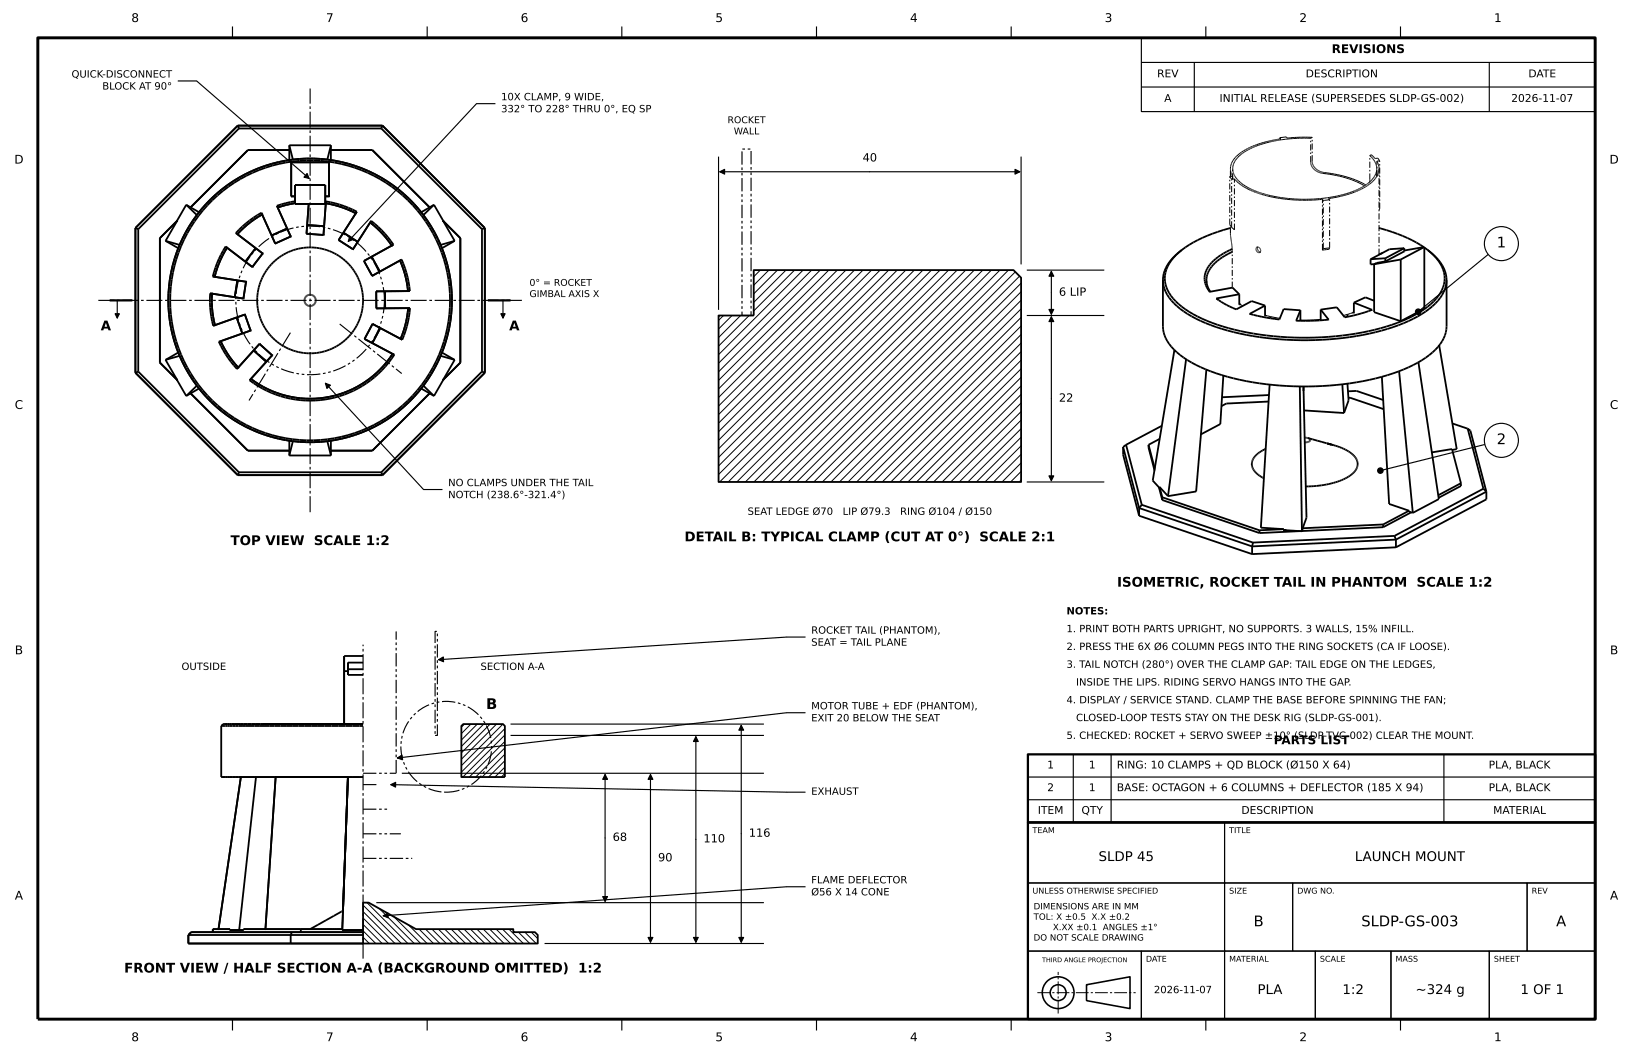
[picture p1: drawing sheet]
<svg xmlns="http://www.w3.org/2000/svg" width="432mm" height="279mm" viewBox="0 0 432 279" stroke-linecap="round" stroke-linejoin="round" font-family="sans-serif">
<g fill="none" stroke="#000" stroke-width=".48">
<path d="M62.9 33.2h38.2M62.9 33.2l-27.1 27.1M62.9 33.2l.3 .8M63.2 34h37.6M63.2 34l-26.6 26.6M65.5 39.7l-15.1 15.1M65.5 39.7h11M76.5 38.4v1.3M76.5 38.4l1 3.8M76.5 38.4h11M76.5 39.7h.1M76.5 39.7v2.6"/>
<path d="M87.5 39.7h11M87.5 39.7v2.6M87.5 39.7h.1M87.5 38.4v1.3M87.5 38.4l-1 3.8M98.5 39.7l15.1 15.1M100.8 34l26.6 26.6M101.1 33.2l27.1 27.1M101.1 33.2l-.3 .8M46.8 58.4l-4.5 4.5M46.8 58.4l-.1 .1M46.8 58.4l-3 5.3"/>
<path d="M46.9 58.3l-4.6 4.6M46.9 58.3l-.2 .2M49.2 54.1l1.2 .7M49.2 54.1l-2.5 4.4M49.2 54.1l2.9 2.8M50.4 54.8l2.2 1.3M50.4 54.8h.1M50.4 54.8v.1M69.1 56.2l-3.6 2.5-3.1 2.9M69.1 56.2l2.7 6M69.1 56.2l.2 .5M69.3 56.7l-3.5 2.4-3 2.8"/>
<path d="M69.3 56.7l3.5 7.7M73.2 54.4l2.7 6M73.2 54.4l.2 .5M73.4 54.9l3.5 7.6M77 42.9v9M77 51.9h1M77 42.9h10M78 48.9v3M78 48.9h8M78 51.9v2M78 53.9h8M78 48.9v5"/>
<path d="M78 53.2l-4.8 1.2M78 53.7l-4.6 1.2M81.2 59.5l.4-5.6-.6 7.9M81.2 59.5l4.5 .3M81.2 59.5l-.2 2.3M85.7 59.8l-.2 2.3M86 51.9h1M86 48.9v3M86 51.9v2M86 48.9v5M86.2 53.7l-.7 8.4M86.2 53.7l4 1 3.9 1.7"/>
<path d="M86.2 53.2l-.5 6.6M86.2 53.2l4.1 1 4.1 1.8M86.2 53.2v.5M87 42.9v9M94.1 56.4l-4.5 7.1M94.4 56l-3.6 5.5M94.4 56l-.3 .4M97.9 58.8l-4.6 7.1M97.9 58.8l3.5 3.3 2.2 2.8M98.1 58.4l-3.5 5.5M98.1 58.4l3.6 3.3 2.3 3M98.1 58.4l-.2 .4"/>
<path d="M113.6 54.8v.1M113.6 54.8h.1M113.6 54.8l-2.2 1.3M114.8 54.1l2.5 4.4M114.8 54.1l-1.2 .7M114.8 54.1l-2.9 2.8M117.1 58.3l.2 .2M117.2 58.4l.1 .1M117.2 58.4l4.5 4.5M117.2 58.4l3 5.3M35.8 60.3v38.2M35.8 60.3l.8 .3"/>
<path d="M36.6 60.6v37.6M42.3 62.9v33M43.8 63.7l3.4 1.9M43.8 63.7l3.7 1M55.6 77.5v4.6l.8 4M55.6 77.5l6.5 1.1M55.6 77.5l.5 .1M56.1 77.6l.1 4.8 .6 3.5M56.1 77.6l8.3 1.3M56.3 73.1l6.5 1M56.3 73.1l.5 .1M56.8 73.2l8.3 1.3"/>
<path d="M59.6 65.2l-1.9 3.6-1.4 4.3M59.6 65.2l5.3 4M59.6 65.2l.4 .3M60 65.5l-1.7 3.1-1.5 4.6M60 65.5l6.7 5.1M62.1 78.6l2.3 .3M62.4 61.6l5.2 4M62.4 61.6l.4 .3M62.8 74.1l-.7 4.5M62.8 74.1l2.3 .4M62.8 61.9l6.6 5.1M64.9 69.2l1.8 1.4"/>
<path d="M65.1 74.5l-.7 4.4M67.6 65.6l-2.7 3.6M67.6 65.6l1.8 1.4M69.4 67l-2.7 3.6M71.8 62.2l1 2.2M75.9 60.4l-4.1 1.8M75.9 60.4l1 2.1M76.9 62.5l-4.1 1.9M81 61.8l4.5 .3M89.6 63.5l3.7 2.4M90.8 61.5l3.8 2.4M90.8 61.5l-1.2 2"/>
<path d="M94.6 63.9l-1.3 2M96.2 69l2.2 3.9M98.3 67.9l2.1 3.9M98.3 67.9l-2.1 1.1M99.5 77v4.5M100.4 71.8l-2 1.1M101.8 77v4.5M101.8 77h-2.3M103.6 64.9l-7.4 4.1M104 64.7l-5.7 3.2M104 64.7l-.4 .2M105.8 68.9l-7.4 4"/>
<path d="M105.8 68.9l1.3 3.7 .8 4.3M106.2 68.6l-5.8 3.2M106.2 68.6l1.5 4.4 .7 3.9M106.2 68.6l-.4 .3M107.9 76.9l-8.4 .1M108.4 76.9l-6.6 .1M108.4 76.9h-.5M120.2 63.7l-3.4 1.9M120.2 63.7l-3.7 1M121.7 62.9v33M127.4 60.6v37.6M128.2 60.3v38.2"/>
<path d="M128.2 60.3l-.8 .3M199.3 71.4h68.7l2 2v54h-80v-44h9.3zM307.5 74v12.2l.2 1.6 .5 1.6 1.2 1.9 1.8 1.8 1.8 1.4 2.9 1.8 2.9 1.3 2.9 1.1 4.5 1.3 8.6 1.6 5.5 .4 5.5 .2 9.3-.6 8.6-1.6 4.1-1.1 3.3-1.2 3.8-1.8 3-2 1.6-1.4 1.3-1.5 .9-1.6 .6-1.5 .2-1.6v-12.3M307.5 74l.2 1.6 .5 1.6 .9 1.5 1.3 1.5 3.6 2.8 4.8 2.4 5.8 2 6.6 1.4 7.2 .9 7.5 .2 7.4-.4 7.1-1 6.4-1.5 4.4-1.6 4.8-2.4 3.5-2.8 1.3-1.5 .9-1.5 .6-1.6 .2-1.6M312.5 66l-2 1.8-1.8 2.3-.8 1.8-.4 2.1M312.5 66l-2.2 2.1-1.1 1.6-1 2.3-.2 1.8 .4 2.1 1.2 2.3 2 2.2 1.8 1.3 2.6 1.6 3.1 1.5 2.9 1.1 4.5 1.3 8.4 1.5 5.4 .4 4.5 .2 4.7-.1 5.5-.5 8.5-1.5 4.2-1.2 3.1-1.2 2.9-1.3 2.8-1.7 2.1-1.7 1.7-1.9 1.3-2.3 .4-1.6-.2-2.3-.9-2.3-1.6-2-1.8-1.6M319 74.3v.5M319 74.3l.4 1.6 .7 1.2M319.9 77.1l6-1.1 1.8 1.8M319.9 77.1l.1 .1M321.6 78.9l2.2 1.4 3.1 1.5 4.1-2.2 3.5 1.2M321.6 78.9l.5 .4"/>
<path d="M325.4 60.3l-3.4 1-4.1 1.6-3.1 1.6-2.3 1.5M325.9 65.8l-2.4 1.2-2.1 1.4-1.2 1.2-1 1.5-.6 1.6v1.5l.3 1.3 1 1.6M325.9 66.6l-2.7 1.4-2.4 2-1.4 2.1-.4 2.2M327.7 77.8l-6.1 1.1M327.7 77.8v2.7M358 80l4.8 1.9M358 80v2.7M362.4 68.5v.8a.49 .49 0 0 0 .2 .6 .49 .49 0 0 0 .6-.1h.2M363.3 79.3h.1M363.4 69.8v12.7M363.4 79.5l-2.3-.9-3.1 1.4M364 69.5l-.6 .3"/>
<path d="M364 69.5v.1M364.6 60.3l6.3 2.1 2.5 1.1 3.1 1.9M365.6 66.9l-1 .4M366.3 69.1l-2.3 .4M366.3 68.3v.8M366.3 68.3l-3.9 .2M370.4 68.6v16.3M370.4 68.6l-7 1.2M371.3 66.4l-.1 .1M371.3 66.4l-5 2.7M371.3 65.6l-3.9 .3-5 2.6M371.3 65.6v.8"/>
<path d="M371.3 65.6l-5 2.7M376.6 65.4l.9 .7M376.6 65.3v16.3M376.6 65.3l-6.2 3.3M376.6 65.3l-5.3 .9M377.5 66.1l2.1 1.8 1.8 2.2 .9 2.2 .2 1.7M35.8 98.5l27.1 27.1M36.6 98.2l26.6 26.6M36.6 98.2l-.8 .3M42.3 95.9l4.6 4.6M42.3 95.9l4.5 4.5M43.8 95.1l3 5.3"/>
<path d="M47.2 93.2l-3.4 1.9M47.5 94.1l-3.7 1M56.8 85.9l-.4 .2M57.9 90.4l1.8 3.4 3 3.7M58.3 90.2l1.8 3.2 2.9 3.7M58.3 90.2l-.4 .2M62.6 83.9l-6.2 2.2M62.6 83.9l1.5 4.3M63 97.1l-.3 .4M64.1 88.2l-6.2 2.2M64.8 83.1l-8 2.8M64.8 83.1l1.5 4.3"/>
<path d="M64.8 83.1l-2.2 .8M66.3 87.4l-8 2.8M66.3 87.4l-2.2 .8M67.1 92.6l-4.4 4.9M67.1 92.6l3.3 3M68.6 90.9l-5.6 6.2M68.6 90.9l3.4 3M68.6 90.9l-1.5 1.7M70.4 95.6l-4.4 4.9M72 93.9l-5.7 6.3M72 93.9l-1.6 1.7M96.4 89.6l7.4 3.9"/>
<path d="M96.4 89.6l2 1.1M98.4 90.7l5.9 3.1M98.5 85.6l7.4 4M98.5 85.6l-2.1 4M98.5 85.6l2.1 1.1M100.6 86.7l5.8 3.1M100.6 86.7l-2.2 4M101.8 81.5h-2.3M103.8 93.5l-3.2 4.1-4 3.3-4.5 2.5-2.4 .8-2.8 .7-3.6 .5h-2.6l-5.1-.8-4.8-1.8-4.5-2.6M103.8 93.5l.5 .3M104.3 93.8l-3.3 4.1-4.1 3.4-4.6 2.5-2.5 .9-3.3 .8-3.2 .4h-2.6l-5.2-.8-5-1.8-4.5-2.8M105.9 89.6l.5 .2"/>
<path d="M107.9 81.4l-.5 3.7-1.5 4.5M107.9 81.4l-8.4 .1M108.4 81.4l-.6 3.8-1.4 4.6M108.4 81.4l-6.6 .1M108.4 81.4h-.5M116.5 94.1l3.7 1M116.8 93.2l3.4 1.9M120.2 95.1l-3 5.3M121.7 95.9l-4.5 4.5M127.4 98.2l.8 .3M127.4 98.2l-26.6 26.6M128.2 98.5l-27.1 27.1"/>
<path d="M310.5 92.5l-5.7 34.5 1.8 2v-.2M313.6 94.9l-4.8 36.2M319 97.7l-2.7 32.2M323.5 99.3l-.8 12.8M327.6 80.4l.1 .1M328.1 80.4l-.4 .1M330.4 83l5.5 1.1M330.4 83h.1M334.4 83.5h.1M334.5 80.8l-4.1 2.2M334.5 80.8v2.7M334.8 83.3l-.3 .2"/>
<path d="M335.9 83.7v.4M342.7 84.8h.1M343.9 82l-4-.3a.66 .66 0 0 0-.8 .7l-.7 1.8a.43 .43 0 0 1-.8 .2l-1.7-.3M343.9 82l-1.2 2.8M343.9 82v2.7v-.2M344.2 84.6v.2M345.1 84.6v.2M348.5 84.5v.2M349.1 84.4l.1 .2M349.2 81.8l4.3-.6 2.1 2.7 4.2-1 3-1M349.2 81.8l2.1 2.7M349.2 81.8v2.8"/>
<path d="M349.3 84.6h-.1M351.3 84.5l-3.9 .3h-4.7M351.3 84.5h.1M356.3 83.1v.6M357.6 82.6l.4 .1M358.1 82.7h-.1M362.8 81.9l-.1 .1M363.4 82.5l7 2.4M363.5 82.5h-.1M365.4 99.6l1.9 33.6M370 98.1l3.6 37.5M375.1 95.7l5.4 36.2-6.9 3.7"/>
<path d="M376.5 81.6h.1M376.6 81.6l-6.2 3.3M380.5 91.3l4.7 27.4-1.2 .2M46.7 100.3l.1 .1M46.7 100.3l.2 .2M46.7 100.3l2.5 4.4M50.4 103.9v.1M50.4 104l15.1 15.1M50.4 104h.1M50.4 104l-1.2 .7M52.1 101.9l-2.9 2.8M52.6 102.7l-2.2 1.3"/>
<path d="M65.5 119.1h11M66.3 100.2l-.3 .3M76.5 119.1h.1M76.5 119.1v1.3M76.5 116.5v2.6M77.5 116.6l-1 3.8M86.5 116.6l1 3.8M87.5 119.1h11M87.5 119.1h.1M87.5 116.5v2.6M87.5 119.1v1.3M111.4 102.7l2.2 1.3"/>
<path d="M111.9 101.9l2.9 2.8M113.6 104l-15.1 15.1M113.6 104h.1M113.6 104l1.2 .7M113.6 103.9v.1M117.3 100.3l-.2 .2M117.3 100.3l-.1 .1M117.3 100.3l-2.5 4.4M297 118.2v2l4.2 16.1M297 118.2l4.2 16.1M297.8 117.6l-.8 .6M297.8 117.6l4.1 15.8"/>
<path d="M303.7 118.3l1.6 6.1M303.7 117.6v.7M303.7 117.6l1.7 6.3M303.7 118.3h.1M306.7 116l-3 1.6M307.2 112.5l-9.4 5.1M322.6 112.1h.1M322.7 112.1l-5.2 2.7M334.7 118.6l-1.6 .9-1 .8-.7 .9-.4 1.1 .1 .9 .5 1.2 1.1 1.1 1.5 .9M335.4 106.1l-11.1 .6-1.4 .7M335.6 104.4l-12.5 .6M335.7 101.6l-2.3 37.9"/>
<path d="M343.7 102.1l.6 38.3M344.7 102.2l.8 34.6M344.7 102.1v1.3M344.8 108.5l10.6 .7M345 115.7l.8 .1M345.8 115.8l6.8 1.9M345.8 115.8l.3 .1M346.1 116.7l-1.1 .3M346.1 115.9h.1M346.1 116.7h.1M346.2 115.9l.1 .1M346.2 116.7h-.1"/>
<path d="M346.3 116.6l-.1 .1M346.3 116.6h.1M346.3 116h.1M346.4 116.6h-.1M346.4 116v.1M346.4 116.6h.1M346.4 116.1h.1M346.4 116.5v.1M346.4 116.5h.1M346.4 116.1l.1 .1M346.5 116.5h-.1M346.5 116.2h.1"/>
<path d="M346.5 116.4v.1M346.5 116.4h.1M346.5 116.2v.1M346.5 116.3h.1M346.5 116.3v.1M351.1 117.3h.1M351.3 117.3l1.3 .4M352.6 117.7l3.3 1.2 2.3 1.7 .5 .9 .3 .9-.2 1.1-.4 .9-2 1.7-3.2 1.4-3.8 .8-4.1 .3M354.9 101.6l.5 7.6M356.3 101.4l.3 4.4M356.4 103.4l2.3-.1 7.1 2.4M356.5 105.8h.1"/>
<path d="M356.5 105.2l.5-.1 8.9 3.1M356.6 105.8l-1.2 3.4M383.9 118.7l2.4 9M383.9 118.7v.2M383.9 118.7l-5.3 .9M384 111.9l4.1 1.4M388.1 113.3l4.1 15.9M388.1 113.3l.7 .5 4.2 16.2M62.9 125.6h38.2M63.2 124.8h37.6M63.2 124.8l-.3 .8M76.5 120.4h11"/>
<path d="M100.8 124.8l.3 .8M301.2 134.3l29.9 10.1M301.2 136.3l29.9 10.2M301.2 134.3v2M301.9 133.4l-.7 .9M301.9 133.4l29.4 10M306.4 128.7l.9 3.5M307.3 132.2l25.7 8.7M307.3 131.5v.7M307.3 131.5l25.7 8.7M308.8 131.1l-2.2-2.4 .7 2.8M316.2 129.8l.1 .1"/>
<path d="M316.3 129.9l-7.5 1.2M333.4 139.5l6 .4-6.4 .3M333.4 139.4v.1M344.5 139.6v.3M344.5 139.9l-.2 .5M344.5 139.9h-.1M345.4 136.8h.1M345.5 136.8l-1 2.8M365.7 139.4l-32.7 1.5M365.7 138.6v.8M365.7 138.6l-21.2 1M367.3 133.2l5.3 1.8"/>
<path d="M367.4 133.2h-.1M372.6 135.2l1 .4M372.6 135l-6.9 3.6M372.6 135v.2M372.7 135.2h-.1M373.2 135.4l-7.5 4M386.3 128.4v.1M386.3 128.5l-5.9 3.1M386.3 127.7v.8M386.3 127.7l-6 3.2M392.2 129.2l-23.5 12.5M392.2 129.2l.8 .8"/>
<path d="M393 130v2l-23.9 12.7M393 130l-23.9 12.6M331.1 144.4v2.1M331.3 143.4l-.2 1M333 140.2v.7M340.1 140.1h-.8l5 .3M368.7 141.7l.4 .9M368.7 141.7l-37.4 1.7M369.1 142.6l-38 1.8M369.1 142.6v2.1M369.1 144.7l-38 1.8M91 173.4v18"/>
<path d="M91 173.4h5M91 177.4v14M91 173.4v4M91 177.4h1M92 177.4v1M92 175.2v2.2M92 178.4h4M92 176.9h4M92 176.9v1.5M92 175.2h4M92 175.2v1.7M58.5 191.9v13.5h4.6"/>
<path d="M58.5 191.9h37.5M59 191.4l-.5 .5M59 191.4h.1M59 191.4h30.6M69.5 191.4h.1M69.6 191.4h8.5h-6.2M69.6 191.4h7.2h-6.5h1.6M71.9 191.4h1.7M73.6 191.4h7.5M73.6 191.4h8h-5.2h3.6M80 191.4h1.1M80 191.4h4.4h-3.3"/>
<path d="M80 191.4h1M81 191.4h8.9h-2.7h2.4M81.1 191.4h9.7M89.6 191.4h1.4M89.6 191.4h3.6M89.6 191.4h1.2M90.8 191.4h5.2M90.8 191.4h2.4M91 191.4h5M93.2 191.4h2.8M122.5 191.4h10.5l.5 .5v13.5h-11.5v-13.5zM63.1 205.4h.6"/>
<path d="M63.1 205.4h11M63.7 205.4l-5.9 40.2M63.7 205.4h4M63.7 205.4h.1M67.7 205.4l-4.5 40.4M67.7 205.4h5.2M72.8 205.4h.1M72.8 205.4h6.3zM72.9 205.4h.5M72.9 205.4h7.4zM72.9 205.4h1.2M72.9 205.4l-2.7 40.2"/>
<path d="M73.4 205.4h.6M73.4 205.4h.7M74 205.4h9.4h-6.6h3.5M74.1 205.4h11.9M74.1 205.4h8.2M80.3 205.4h2M80.3 205.4h5.6M80.3 205.4h5.7M82.3 205.4h8.6M82.3 205.4h9M85.9 205.4h5M87.4 205.4h3.5z"/>
<path d="M90.9 205.4h1.1M91.3 205.4h.7M91.3 205.4h4.7h-4M92 205.4l-1.3 35.3-8.7 4.9M92 205.4l-1.3 35.4M92 205.4l-1.5 40.2M92 205.4l-1.5 40.4M96 238.6h1.5l12.5 7h25.7v.8h5.7l.8 .8v2.2h-46.2zM49.8 249.4h27.1M49.8 247.2v2.2M49.8 247.2h27.1M50.6 246.4h26.6"/>
<path d="M50.6 246.4h5.7M50.6 246.4l-.8 .8M56.3 246.4h23.2M56.3 245.6v.8M56.3 245.6h1.5M56.3 245.6h4.5h-3M57.8 245.6h.1M63.2 245.8h-2.5h3.7M63.2 245.8h1.2M64.4 245.6h15.1M64.4 245.6v.2M64.4 245.6h5.8"/>
<path d="M70.1 245.6h.1M70.2 245.6h.1M70.2 245.6h9.3M76.9 249.4h19.1zM76.9 247.2v2.2M76.9 247.2h19.1M77.2 246.4h18.8h-16.5M77.2 246.4l-.3 .8M79.5 245.6h2.6M79.5 245.6v.8M79.5 245.6h11M82.1 245.6h.1"/>
<path d="M82.1 245.6h8.4M90.5 245.8h5.5M90.5 245.6v.2"/>
<circle cx="82" cy="79.4" r="37"/>
<circle cx="82" cy="79.4" r="1.5"/>
<circle cx="82" cy="79.4" r="14"/>
<circle cx="82" cy="79.4" r="37.5"/>
</g>
<path d="M26 79.4h112M76.8 87.9l-11 18M89.8 85.6l16.4 13.1M82 135.4v-112M96 253.4v-83" fill="none" stroke="#000" stroke-width=".3" stroke-dasharray="4.2 .7 .7 .7" stroke-linecap="butt"/>
<g fill="none" stroke="#000" stroke-width=".3" stroke-dasharray="3.5 .7 .7 .7 .7 .7" stroke-linecap="butt">
<path d="M101.6 79.4a19.6 19.6 0 0 0-28.9-17.3 19.6 19.6 0 0 0-1.6 33.7 19.6 19.6 0 0 0 30.5-14.5v-1.9M196.2 83.4h2.4v-44h-2.4v44M115 194.4h.7v-27.5h-.7v27.5M96 204.4h8.8M96 207.4h4M96 213.9h7M104.8 204.4v-37.5M96 220.4h10M96 226.9h13"/>
<circle cx="118" cy="197.4" r="12"/>
</g>
<g fill="none" stroke="#000" stroke-width=".3">
<path d="M61.5 7v3M112.9 7v3M164.4 7v3M215.9 7v3M267.4 7v3M301.8 10h120v19.5h-120zM301.8 16.5h120M315.8 16.5v13M318.9 7v3M370.3 7v3M393.8 16.5v13M47 21.4h5l29.7 25.8"/>
<path d="M131 27.4h-5l-33.9 36.4M301.8 23h120M190 41.4v40.5M190.3 45.4h79.4M270 41.4v28.5M31 79.4v4.7M133 79.4v4.7M271.5 71.4h20.5M278 71.7v11.4M393.5 67.2l-18.5 15.2M271.5 83.4h20.5M278 83.7v43.4"/>
<path d="M86 101.3l26 28.1h5M392.6 117.5l-27.6 6.9M271.5 127.4h20.5M213 168.4h-5l-92 6M135 194.4h67M135 191.4h67M184 194.7v54.4M196 191.7v57.4M213 188.4h-5l-102.9 12M271.8 199.4v18h150M283.8 199.4v18M293.8 199.4v18"/>
<path d="M381.8 199.4v18M103.3 207.4l109.7 2M106.2 204.4h95.8M160 204.7v33.6M172 204.7v44.4M271.8 217.4h52v16h-52zM271.8 211.4h150M271.8 205.4h150M323.8 217.4h98v16h-98zM99.5 238.6h102.5M213 234.4h-5l-106.7 7.7M271.8 233.4h52v18h-52z"/>
<path d="M323.8 233.4h18v18h-18zM341.8 233.4h62v18h-62zM403.8 233.4h18v18h-18zM144 249.4h58M271.8 251.4h30v18h-30zM301.8 251.4h22v18h-22zM323.8 251.4h24v18h-24zM347.8 251.4h20v18h-20zM367.8 251.4h26v18h-26zM393.8 251.4h28v18h-28zM61.5 269.4v3M112.9 269.4v3"/>
<path d="M164.4 269.4v3M215.9 269.4v3M267.4 269.4v3M318.9 269.4v3M370.3 269.4v3"/>
</g>
<path d="M271.8 199.4h150v18h-150zM271.8 217.4h150v52h-150z" fill="none" stroke="#000" stroke-width=".6" stroke-linecap="butt"/>
<path d="M29 79.4h6M129 79.4h6" fill="none" stroke="#000" stroke-width=".6" stroke-dasharray="12.7 2.1 2.1 2.1 2.1 2.1" stroke-linecap="butt"/>
<g fill="none" stroke="#000" stroke-width=".26">
<path d="M201 71.4l-1.7 1.7M203.3 71.4l-4 4M205.6 71.4l-6.3 6.3M207.8 71.4l-8.5 8.5M210.1 71.4l-10.8 10.8M212.4 71.4l-22.4 22.4M214.6 71.4l-24.6 24.6M216.9 71.4l-26.9 26.9M219.1 71.4l-29.1 29.1M221.4 71.4l-31.4 31.4M223.7 71.4l-33.7 33.7M225.9 71.4l-35.9 35.9"/>
<path d="M228.2 71.4l-38.2 38.2M230.5 71.4l-40.5 40.5M232.7 71.4l-42.7 42.7M235 71.4l-45 45M237.2 71.4l-47.2 47.2M239.5 71.4l-49.5 49.5M241.8 71.4l-51.8 51.8M244 71.4l-54 54M246.3 71.4l-56 56M248.6 71.4l-56 56M250.8 71.4l-56 56M253.1 71.4l-56 56"/>
<path d="M255.3 71.4l-56 56M257.6 71.4l-56 56M259.9 71.4l-56 56M262.1 71.4l-56 56M264.4 71.4l-56 56M266.7 71.4l-56 56M268.5 71.9l-55.6 55.5M269.6 73l-54.4 54.4M270 79.4l-48 48M270 77.1l-50.3 50.3M270 74.9l-52.5 52.5M191.3 83.4l-1.3 1.3"/>
<path d="M193.6 83.4l-3.6 3.6M195.8 83.4l-5.8 5.8M198.1 83.4l-8.1 8.1M270 99.7l-27.7 27.7M270 97.5l-29.9 29.9M270 95.2l-32.2 32.2M270 93l-34.4 34.4M270 90.7l-36.7 36.7M270 88.4l-39 39M270 86.2l-41.2 41.2M270 83.9l-43.5 43.5M270 81.6l-45.8 45.8"/>
<path d="M270 117.8l-9.6 9.6M270 115.6l-11.8 11.8M270 113.3l-14.1 14.1M270 111.1l-16.3 16.3M270 108.8l-18.6 18.6M270 106.5l-20.9 20.9M270 104.3l-23.1 23.1M270 102l-25.4 25.4M270 126.9l-.5 .5M270 124.6l-2.8 2.8M270 122.4l-5 5M270 120.1l-7.3 7.3"/>
<path d="M122.8 191.4l-.8 .8M124.5 191.4l-2.5 2.5M126.2 191.4l-4.2 4.2M127.9 191.4l-5.9 5.9M129.6 191.4l-7.6 7.6M131.3 191.4l-9.3 9.3M133 191.4l-11 11M133.5 199.4l-6 6M133.5 197.7l-7.7 7.7M133.5 196l-9.4 9.4M133.5 194.3l-11.1 11.1M133.5 192.6l-11.5 11.5"/>
<path d="M133.5 204.5l-.9 .9M133.5 202.8l-2.6 2.6M133.5 201.1l-4.3 4.3M96 239.3l10.1 10.1M97 238.6l10.8 10.8M96 241l8.4 8.4M96 242.7l6.7 6.7M96 244.4l5 5M96 246l3.4 3.4M96 247.7l1.7 1.7M100.3 240.2l9.2 9.2M104.2 242.3l7 7.1"/>
<path d="M108 244.5l4.9 4.9M110.8 245.6l3.8 3.8M112.5 245.6l3.8 3.8M114.2 245.6l3.8 3.8M115.9 245.6l3.8 3.8M117.6 245.6l3.8 3.8M119.3 245.6l3.8 3.8M121 245.6l3.8 3.8M122.7 245.6l3.8 3.8M124.4 245.6l3.8 3.8M126.1 245.6l3.8 3.8M127.8 245.6l3.8 3.8"/>
<path d="M129.5 245.6l3.8 3.8M131.2 245.6l3.8 3.8M132.9 245.6l3.8 3.8M134.6 245.6l3.8 3.8M137.1 246.4l3 3M138.8 246.4l3 3M140.5 246.4l1.7 1.7"/>
</g>
<g fill="none" stroke="#000" stroke-width=".27" stroke-dasharray="1.6 .5 .4 .5" stroke-linecap="butt">
<path d="M328.6 40h.1M328.7 39.9v.1M328.8 39.9h-.1M328.9 39.8l-.1 .1M328.9 39.8l.3-.2M329.3 39.6h-.1M329.4 39.5l-.1 .1M329.4 40l-.3 .1M329.4 40v-.1M329.4 39.5l.4-.2M329.4 39.9h.1M329.5 39.9h.1"/>
<path d="M329.6 39.9v-.1M329.9 39.3h-.1M329.9 39.7l-.3 .1M329.9 39.7l.1-.1M329.9 39.2v.1M330 39.2h-.1M330 39.6h.1M330 39.2l.4-.2M330.1 39.6v-.1M330.1 39.5h.1M330.5 39h-.1M330.5 39.3l-.3 .2"/>
<path d="M330.5 39.3h.1M330.5 38.9v.1M330.6 38.9h-.1M330.6 39.3h.1M330.7 38.9l.3-.2M330.7 38.9h-.1M330.7 39.3v-.1M330.8 39.2h-.1M331 38.7h.1M331.1 39.1l-.3 .1M331.1 39.1l.1-.1M331.2 38.7h-.1"/>
<path d="M331.2 38.6v.1M331.2 39h.1M331.3 38.6h-.1M331.3 38.6l.4-.2M331.3 39h.1M331.4 38.9v.1M331.8 38.8l-.4 .1M331.8 38.4h-.1M331.8 38.4l.4-.1M331.8 38.8l.1-.1M331.9 38.7h.1M332.4 38.5l-.4 .2"/>
<path d="M332.6 38.1l.6-.2M332.6 38.1l-.4 .2M332.7 38.4l-.3 .1M333.3 38.2l-.6 .2M333.4 37.9l.6-.2M333.4 37.9h-.2M333.4 38.2h-.1M334 38l-.6 .2M334.2 37.9l-.2 .1M334.2 37.6l.6-.1M334.2 37.6l-.2 .1M334.8 37.8l-.6 .1"/>
<path d="M334.9 37.7l-.1 .1M335 37.4h.1M335 37.4l-.2 .1M335.1 37.4h.2M335.3 37.4l.1-.1M335.4 37.3h.1M335.6 37.6l-.7 .1M335.7 37.5l-.1 .1M335.7 37.2h.2M335.7 37.2l-.2 .1M335.8 37.5h-.1M335.9 37.2h.1"/>
<path d="M336 37.2h.1M336 37.5h-.2M336.1 37.2l.1-.1M336.1 37.4l-.1 .1M336.2 37.1h.1M336.3 37.4h-.2M336.3 37.1h.1M336.4 37.4h-.1M336.5 37.4h-.1M336.6 37.1l.1-.1M336.6 37.1h-.2M336.7 37.3l-.2 .1"/>
<path d="M336.7 37h.1M336.8 37h.1M336.8 37.3h-.1M336.9 37h.1M336.9 37.3h-.1M337 37h.1M337 37.3h-.1M337.1 37.2l-.1 .1M337.1 37l.1-.1M337.2 37.2h-.1M337.2 36.9h.1M337.3 37.2h-.1"/>
<path d="M337.4 37.2h-.1M337.5 37.2h-.1M337.5 36.9h.1M337.5 36.9h-.2M337.6 37.2h-.1M337.6 36.9h.1M337.7 36.9l.1-.1M337.8 37.1l-.2 .1M337.8 36.8h.1M337.9 37.1h-.1M338 37.1h-.1M338.1 37.1h-.1"/>
<path d="M338.2 36.8h-.3M338.2 37l-.1 .1M338.2 36.8h.1M338.3 37h-.1M338.3 36.8l.3-.1M338.4 37h-.1M338.4 36.7v-.3M338.4 36.4l1.3-.2M338.5 36.5l-.1-.1M338.6 37h-.2M338.6 37v-.3M338.6 36.7l-.1-.2"/>
<path d="M338.7 37h-.1M338.8 37h-.1M338.8 36.9v.1M338.9 36.9h-.1M339 36.9h-.1M339.2 36.9h-.2M339.7 36.2h.4M339.9 36.8l-.7 .1M340.1 36.3v-.1M340.2 36.8h-.3M340.3 36.5h.5M340.3 36.5l-.2-.2"/>
<path d="M340.8 36.5l.2-.1M340.8 36.7l-.6 .1M341.2 36.7h-.4M341.3 36.4h.6M341.3 36.4h-.3M341.8 36.6l-.6 .1M342.1 36.6h-.3M342.3 36.3h.6M342.3 36.3l-.4 .1M342.7 36.6h-.6M343 36.6h-.3M343.2 36.3h.7"/>
<path d="M343.2 36.3h-.3M343.6 36.5l-.6 .1M344 36.5h-.4M344.2 36.3h.6M344.2 36.3h-.3M344.6 36.5h-.6M344.9 36.5h-.3M345.2 36.3h.6M345.2 36.3h-.4M345.5 36.5h-.6M346.5 36.5h-1M346.6 36.5h-.1"/>
<path d="M346.6 36.5h.1M346.9 36.3h.1M346.9 36.3h-1.1M347 36.3l-.3 .2M325.2 59.4l.5 .7M325.2 59.4v-12.7M325.3 46.8l-.1-.1M325.3 46.7h-.1M325.4 46.7v-2.2M325.4 44.4v-.3M325.4 44.4v.1M325.4 44.8v-.3"/>
<path d="M325.4 44.8v.1M325.4 45v-.1M325.4 45.1v-.1M325.4 45.1v.1M325.4 44l.1-.3M325.4 44v.1M325.4 45.3v-.1M325.4 45.4v-.1M325.5 45.5l-.1-.1M325.5 45.6v-.1M325.5 45.6v.1M325.5 43.6l.1-.3"/>
<path d="M325.5 43.6v.1M325.5 45.8v-.1M325.6 45.8h-.1M325.6 45.9v-.1M325.6 46v-.1M325.6 46l.1 .1M325.6 43.2l.2-.3M325.6 43.2v.1M325.7 47.4l-.4-.6M325.7 46.2v-.1M325.7 46.3v-.1M325.8 46.3h-.1"/>
<path d="M325.8 46.3v.1M325.8 42.8l.2-.3M325.8 42.8v.1M325.8 47.4h-.1M325.8 46.5v-.1M325.8 46.5l.1 .1M325.9 47.4v-.8M325.9 46.6l-.6 .1M326 47.4v-2.8M326 44.6v.1M326 44.7v.3M326 44.3v.3"/>
<path d="M326 44.2v.1M326 45v.1M326 45.1v.1M326 45.2v.1M326 43.9v.3M326 45.3v.1M326 43.8v.1M326 45.4h.1M326.1 42.4l.2-.3M326.1 42.4l-.1 .1M326.1 45.4v.1M326.1 45.5v.1"/>
<path d="M326.1 45.6v.1M326.1 43.5l-.1 .3M326.1 45.7v.1M326.1 43.4v.1M326.1 45.8h.1M326.2 45.8v.1M326.2 45.9l.1 .1M326.3 46v.1M326.3 43.2l-.2 .2M326.3 43.1v.1M326.3 46.1v.1M326.3 42l.3-.3"/>
<path d="M326.3 42v.1M326.3 46.2h.1M326.4 46.2v.1M326.4 46.3v.1M326.4 47.3l-.6 .1M326.4 42.8l-.1 .3M326.4 46.4h.1M326.5 46.4v.1M326.5 42.7l-.1 .1M326.5 46.5v.1M326.5 46.6l.1 .1M326.6 47.5l-.2-.2"/>
<path d="M326.6 46.7l.2 .3M326.6 41.6l.3-.3M326.6 41.6v.1M326.7 42.4l-.2 .3M326.7 42.3v.1M326.7 47.7l-.1-.2M326.8 47l.1 .1M326.9 47.1l.2 .3M326.9 42l-.2 .3M327 47.9l-.3-.2M327 47.9l.1 .1M327 41.2l.3-.2"/>
<path d="M327 41.2l-.1 .1M327 41.9l-.1 .1M327.1 47.4l.1 .1M327.2 47.5l.2 .2M327.3 41.6l-.3 .3M327.4 48.3l-.3-.3M327.4 48.3l.1 .1M327.4 47.7l.2 .2M327.6 40.7l.2-.2M327.6 40.7l-.3 .3M327.6 47.9l.2 .2M327.6 41.3l-.3 .3"/>
<path d="M327.7 41.2l-.1 .1M327.8 48.6l-.3-.2M327.8 48.6l.2 .2M327.8 48.1l.2 .1M327.9 40.5h-.1M327.9 40.5l.2-.2M328 48.2l.3 .3M328 40.9l-.3 .3M328 40.9l.2-.1M328.1 40.3h.1M328.2 40.2v.1M328.3 40.2h-.1"/>
<path d="M328.3 48.5l.1 .1M328.3 49l-.3-.2M328.3 49l.2 .1M328.3 40.2l.3-.2M328.4 48.6l.3 .2M328.5 40.6l-.3 .2M328.5 40.6v-.1M328.5 40.5h.1M328.7 48.8l.2 .1M328.8 49.3l-.3-.2M328.8 49.3l.2 .1M328.9 40.3l-.3 .2"/>
<path d="M328.9 48.9l.4 .2M328.9 40.3v-.1M328.9 40.2h.1M329 40.2h.1M329.1 40.1v.1M329.3 49.1l.1 .2M329.4 49.7l-.4-.3M329.4 49.7l.2 .1M329.4 49.3l.4 .2M329.8 49.5l.2 .1M330 50l-.4-.2M330 50l.3 .1"/>
<path d="M330 49.6l.4 .2M330.4 49.8l.3 .1M330.6 50.3l-.3-.2M330.6 50.3h.1M330.7 49.9l.3 .2M330.7 50.3h.1M330.8 50.3v.1M331.1 50.1h-.1M331.1 50.5l-.3-.1M331.1 50.5h.1M331.2 50.1h-.1M331.2 50.2v-.1"/>
<path d="M331.2 50.2l.3 .1M331.2 50.5l.1 .1M331.3 50.6h.1M331.4 50.6h.1M331.5 50.7v-.1M331.6 50.3h-.1M331.6 50.4v-.1M331.7 50.4h-.1M331.8 50.4h-.1M331.9 50.5l.4 .1M331.9 50.5l-.1-.1M331.9 50.8l-.4-.1"/>
<path d="M331.9 50.8h.1M332 50.9v-.1M332.1 50.9h-.1M332.1 50.9h.1M332.2 50.9h.1M332.3 51v-.1M332.4 51h-.1M332.4 50.6h-.1M332.4 50.7v-.1M332.4 51h.1M332.5 50.7h-.1M332.5 50.7h.1"/>
<path d="M332.6 51h-.1M332.6 51.1v-.1M332.6 50.7l.1 .1M332.7 51.1h-.1M332.7 50.8h.1M332.8 51.1h-.1M332.8 51.1l.1 .1M332.8 50.8h.1M332.9 50.8v.1M332.9 51.2h.1M332.9 50.9h.1M333 50.9h.1"/>
<path d="M333 51.2h.1M333.1 50.9h.1M333.1 51.2l.1 .1M333.2 50.9l.1 .1M333.2 51.3h.1M333.3 51.3h.1M333.3 51h.1M333.4 51h.1M333.4 51.3h.1M333.5 51.3v.1M333.5 51v.1M333.5 51.1h.1"/>
<path d="M333.6 51.4h-.1M333.6 51.1h.1M333.7 51.1h.1M333.8 51.1l.1 .1M334 51.2l.4 .1M334 51.2h-.1M334.1 51.5l-.5-.1M334.1 51.5l.1 .1M334.2 51.6h.1M334.3 51.6h.1M334.4 51.6h.1M334.4 51.3h.1"/>
<path d="M334.6 51.4l-.1-.1M334.7 51.4h-.1M334.8 51.4h-.1M334.9 51.7l-.4-.1M334.9 51.4l.3 .1M334.9 51.4h-.1M334.9 51.7v.1M334.9 51.8h.1M335 51.8h.1M335.1 51.8h.1M335.2 51.5h.1M335.3 51.6v-.1"/>
<path d="M335.4 51.6h-.1M335.5 51.6h-.1M335.5 51.6l.4 .1M335.6 51.9l-.4-.1M336 52l-.4-.1M336.3 51.8l.5 .1M336.3 51.8l-.4-.1M336.6 52.1l-.6-.1M336.6 52.1l.3 .1M336.8 51.9l.3 .1M337.1 52l.6 .1M337.5 52.3l-.6-.1"/>
<path d="M337.5 52.3h.3M337.7 52.1h.3M338 52.1l.6 .1M338.4 52.4l-.6-.1M338.4 52.4l.3 .1M338.6 52.2l.3 .1M338.9 52.3h.6M339.3 52.6l-.6-.1M339.3 52.6h.3M339.5 52.3l.3 .1M339.8 52.4h.6M340.2 52.7l-.6-.1"/>
<path d="M340.2 52.7h.4M340.4 52.4l.3 .1M340.7 52.5h.6M341.2 52.8l-.6-.1M341.2 52.8h.3M341.3 52.5l.4 .1M341.7 52.6h.6M342.1 52.8h-.6M342.1 52.8l.4 .1M342.3 52.6h.3M342.6 52.6h.6M343.1 52.9h-.6"/>
<path d="M343.1 52.9h.4M343.2 52.6l.3 .1M343.5 52.7h.7M344.1 52.9h-.6M344.1 52.9h.3M344.2 52.7h.3M344.5 52.7h.6M345.1 52.9h-.7M345.1 52.9h.3M345.1 52.7h.3M345.4 52.7h.7M346 52.9h-.6"/>
<path d="M346 52.9h.4M346.1 52.7h.3M346.4 52.7l.6-.1M346.6 42.9v-6.4M346.6 43v-.1M346.6 43.2v-.2M346.6 43.3v-.1M346.6 43.4v-.1M346.7 43.5l-.1-.1M346.7 43.6v-.1M346.7 43.7v-.1M346.8 43.8l-.1-.1"/>
<path d="M346.8 43.9v-.1M346.9 44l-.1-.1M346.9 44.1v-.1M347 42.6v-6.3M347 42.7v-.1M347 42.8v-.1M347 42.9v-.1M347 44.2l-.1-.1M347 52.6h.3M347 43v-.1M347 52.9h-.6M347 52.9h.4"/>
<path d="M347 43.1v-.1M347 43.2v-.1M347.1 44.3l-.1-.1M347.1 43.3l-.1-.1M347.1 43.4v-.1M347.1 44.4v-.1M347.2 43.5l-.1-.1M347.2 43.7v-.2M347.2 44.5l-.1-.1M347.3 43.8l-.1-.1M347.3 44.6l-.1-.1M347.3 43.9v-.1"/>
<path d="M347.3 52.6h.6M347.4 44l-.1-.1M347.4 44.7l-.1-.1M347.4 44.1v-.1M347.5 44.8l-.1-.1M347.5 44.2l-.1-.1M347.6 44.9l-.1-.1M347.6 44.2h-.1M347.7 44.3l-.1-.1M347.7 44.9h-.1M347.8 44.4l-.1-.1M347.8 45l-.1-.1"/>
<path d="M347.9 44.5l-.1-.1M347.9 45.1l-.1-.1M347.9 52.6h.4M348 44.6l-.1-.1M348 52.8l-.6 .1M348 52.8h.3M348 45.2l-.1-.1M348.1 44.7l-.1-.1M348.1 45.3l-.1-.1M348.2 44.8l-.1-.1M348.3 45.3h-.2M348.3 44.9l-.1-.1"/>
<path d="M348.3 52.6l.6-.1M348.4 44.9h-.1M348.4 45.4l-.1-.1M348.5 45l-.1-.1M348.5 45.5l-.1-.1M348.6 45.1l-.1-.1M348.7 45.5h-.2M348.8 45.2l-.2-.1M348.8 45.6l-.1-.1M348.9 52.5h.3M348.9 45.2h-.1M348.9 45.6h-.1"/>
<path d="M348.9 52.8h-.6M349 45.3l-.1-.1M349.1 45.7l-.2-.1M349.2 45.3h-.2M349.2 52.5l.6-.1M349.2 45.7h-.1M349.3 45.4l-.1-.1M349.4 45.8l-.2-.1M349.4 52.7l-.5 .1M349.4 52.7h.3M349.4 45.4h-.1M349.5 45.8h-.1"/>
<path d="M349.6 45.5l-.2-.1M349.7 45.8h-.2M349.7 45.5h-.1M349.8 52.4h.3M349.8 45.8h-.1M349.9 52.9l-.2-.2M349.9 52.9v.1M349.9 45.6l-.2-.1M350 45.6h-.1M350.1 52.4l.6-.1M350.2 45.6h-.2M350.3 53h-.4"/>
<path d="M350.7 52.3h.3M350.7 45.9l-.9-.1M351 52.3l.6-.1M351.1 45.7l-.9-.1M351.4 52.8v-.3M351.4 52.5l.1 .2M351.5 52.5h-.1M351.5 52.7l.1 .1M351.6 52.8l-1.3 .2M351.6 52.2l.3-.1M351.6 46.1l-.9-.2M351.9 52.1l.6-.1"/>
<path d="M352 45.9l-.9-.2M352.1 52.4l-.6 .1M352.1 52.4l.6-.1M352.5 52h.3M352.5 46.2l-.9-.1M352.7 52.3l.3-.1M352.8 52l.6-.1M352.9 46l-.9-.1M353.4 51.9l.3-.1M353.4 46.4l-.9-.2M353.6 52.1l-.6 .1M353.6 52.1l.3-.1"/>
<path d="M353.7 51.8l.5-.1M353.7 46.2l-.8-.2M354.2 51.7l.3-.1M354.2 46.6l-.8-.2M354.4 51.9l-.5 .1M354.4 51.9l.3-.1M354.5 51.6l.5-.1M354.6 46.4l-.9-.2M355 51.5l.3-.1M355 46.8l-.8-.2M355.3 51.7l-.6 .1M355.3 51.7l.3-.1"/>
<path d="M355.3 51.4l.5-.2M355.4 46.6l-.8-.2M355.8 51.2h.3M355.8 47l-.8-.2M356.1 51.5l-.5 .1M356.1 51.5l.3-.1M356.1 51.2l.5-.2M356.2 46.8l-.8-.2M356.6 51l.2-.1M356.6 47.2l-.8-.2M356.9 51.2l-.5 .2M356.9 51.2l.2-.1"/>
<path d="M356.9 47l-.7-.2M357.3 47.5l-.7-.3M357.4 50.7l.3-.1M357.4 50.7l-.6 .2M357.6 51l-.5 .1M357.6 51l.5-.2M357.7 47.3l-.8-.3M357.8 50.6h-.1M357.8 50.6l.3-.1M358 47.8l-.7-.3M358.1 50.4v.1M358.2 50.4h-.1"/>
<path d="M358.3 50.4h-.1M358.4 50.4h-.1M358.4 50.3v.1M358.4 47.5l-.7-.2M358.4 50.7l-.3 .1M358.4 50.7h.1M358.5 50.3l.3-.1M358.5 50.3h-.1M358.5 50.7v-.1M358.5 50.6h.1M358.6 50.6h.1M358.7 48l-.7-.2"/>
<path d="M358.7 50.6l.1-.1M358.9 50.1l-.1 .1M359 50.1h-.1M359.1 47.8l-.7-.3M359.1 50l-.1 .1M359.1 50.4l-.3 .1M359.1 50l.3-.1M359.1 50.4h.1M359.2 50.4v-.1M359.2 50.3h.1M359.3 50.3h.1M359.4 48.3l-.7-.3"/>
<path d="M359.5 49.9h-.1M359.5 50.2l-.1 .1M359.5 49.8v.1M359.6 49.8h-.1M359.7 49.7l-.1 .1M359.7 48.1l-.6-.3M359.7 49.7l.3-.1M359.8 50.1l-.3 .1M359.8 50.1l.1-.1M359.9 50h.1M360 48.6l-.6-.3M360 50l.1-.1"/>
<path d="M360.1 49.5l-.1 .1M360.2 49.5h-.1M360.2 49.4v.1M360.3 49.4h-.1M360.3 48.4l-.6-.3M360.3 49.4l.3-.1M360.4 49.8l-.3 .1M360.4 49.8l.1-.1M360.5 49l-.5-.4M360.5 49.7h.1M360.6 49.3v-.1M360.6 49.7v-.1"/>
<path d="M360.6 49h-.1M360.6 49l.1 .1M360.6 49.6h.1M360.7 49.2h-.1M360.7 49.1h.1M360.7 49.1v.1M360.8 49.1h-.1M360.8 49.1l.3-.2M360.9 48.7l-.6-.3M361 49.5l-.3 .1M361 49.5v-.1M361 48.8l-.1-.1"/>
<path d="M361 49.4h.1M361.1 48.8h-.1M361.1 49.4v-.1M361.1 49.3h.1M361.2 48.9h-.1M361.2 48.9l-.1-.1M361.2 48.8v.1M361.3 49.3h-.1M361.3 48.8h-.1M361.3 48.7v.1M361.4 48.7l.2-.1M361.4 48.7h-.1"/>
<path d="M361.5 49.1l-.2 .2M361.5 49.1h.1M361.6 49.1v-.1M361.6 48.5v.1M361.6 48.5l.2-.1M361.6 49h.1M361.7 49l.1-.1M361.8 48.4l.3-.3M362 48.8l-.2 .1M362 48.8v-.1M362 48.7h.1M362.1 48.2l.1-.1"/>
<path d="M362.1 48.1l.3-.2M362.2 48.1v-.1M362.2 48v-.1M362.2 47.9v-.1M362.2 47.8v-.1M362.2 47.7v-.1M362.2 47.6v-.1M362.2 47.5v-6.4M362.2 41.1l.3-.1M362.2 41.2v-.1M362.2 41.2l.4 .3M362.3 48.6l-.2 .1"/>
<path d="M362.3 48.6l.3-.3M362.4 47.9l.1-.1M362.5 47.8l.3-.3M362.6 40.9l-.1 .1M362.7 41.6l-.1-.1M362.8 47.5l.1-.1M362.9 47.4l.2-.3M362.9 48l-.3 .3M362.9 48l.1-.1M362.9 41.9l-.2-.3M362.9 41.2l.3 .2M362.9 41.2l-.3-.3"/>
<path d="M363 42l-.1-.1M363.1 47.1l.1-.1M363.2 47l.2-.3M363.2 42.2l-.2-.2M363.3 47.7l-.3 .2M363.3 47.7l.1-.2M363.3 42.4l-.1-.2M363.4 46.7v-.1M363.4 41.7l.2 .2M363.4 41.7l-.2-.3M363.4 46.6l.2-.2M363.5 42.6l-.2-.2"/>
<path d="M363.5 42.8v-.2M363.6 46.4l.1-.2M363.6 41.9h.2M363.6 47.3l-.2 .2M363.6 47.3l.1-.2M363.7 46.2l.1-.2M363.7 43l-.2-.2M363.7 43.2v-.2M363.8 41.9l.5-.1M363.8 46v-.2M363.8 45.8l.1-.2M363.8 43.4l-.1-.2"/>
<path d="M363.9 43.6l-.1-.2M363.9 46.9l-.2 .2M363.9 46.9l.1-.2M363.9 45.6l.1-.2M364 45.4v-.2M364 43.8l-.1-.2M364 44v-.2M364 45.2v-.2M364 45v-.2M364 44.2v-.2M364 44.4v-.2M364 44.8v-.2"/>
<path d="M364 46.6v-2M364 44.6v-.2M364.1 46.6v-4M364.1 42.7l.2 .3M364.1 42.7v-.1M364.1 46.5l-.1 .2M364.1 46.5l.1-.2M364.3 41.8l.4 .6M364.3 46.1l-.1 .2M364.3 46.1l.1-.2M364.4 43.2l.1 .2M364.4 43.2l-.1-.2"/>
<path d="M364.5 45.7l-.1 .2M364.5 45.7v-.2M364.5 43.6l.1 .3M364.5 43.6v-.2M364.6 45.2l-.1 .3M364.6 45.2v-.1M364.6 44v.3M364.6 44v-.1M364.6 55.5l.2-.3M364.6 44.8v.3M364.6 44.8v-.1M364.6 44.4v.3"/>
<path d="M364.6 44.4v-.1M364.7 42.5l-.6 .1M364.7 42.5h.1M364.7 42.4l.1 .1M364.8 55.2v-12.7M325.4 61.7v.4M325.4 61.7v-2.1M325.4 62.2v-.1M325.4 62.3v-.1M325.4 62.4v.1M325.4 62.4v-.1M325.4 62.6v-.1"/>
<path d="M325.4 62.7v-.1M325.4 62.8v-.1M325.5 62.9l-.1-.1M325.5 63v-.1M325.5 63.1v.1M325.5 63.1v-.1M325.5 63.2v.1M325.5 63.4v-.1M325.6 63.5l-.1-.1M325.6 63.6v-.1M325.6 63.7v-.1M325.6 63.8v-.1"/>
<path d="M325.6 63.9v-.1M325.6 64v.1M325.6 64v-.1M325.6 64.1v.1M325.7 64.3l-.1-.1M325.7 60.1v-12.7M325.7 64.4v-.1M325.7 64.5v-.1M325.7 64.6v-.1M325.7 64.7v-.1M325.7 64.8v-.1M325.7 64.9v-.1"/>
<path d="M325.8 65v.1M325.8 65l-.1-.1M325.8 65.1v.1M325.8 65.3v-.1M325.8 65.4v-.1M325.8 65.5v-.1M325.8 65.6v-.1M325.8 65.7v.1M325.8 65.7v-.1M325.8 65.8v.1M325.8 66v-.1M325.8 66.1v-.1"/>
<path d="M325.8 66.2v-.1M325.8 66.3v-.1M325.8 76.1v-9.7M325.8 66.4v-.1M326.3 60.6l.1 .1M326.4 60.7l-.7-.6M326.4 60.7v-13.4M332.1 65.8v.1M332.1 65.8v-.1M332.1 65.9v.1M332.1 66v.1M332.1 65.6v.1"/>
<path d="M332.1 66.1h.1M332.2 65.6h-.1M332.2 66.1v.1M332.2 65.6v-.1M332.2 66.2v.1M332.2 65.4v.1M332.2 65.4h.1M332.2 66.3l.1 .1M332.3 66.4v.1M332.3 65.4v-.1M332.3 66.5h.1M332.4 65.3h-.1"/>
<path d="M332.4 66.5v.1M332.4 66.6h.1M332.4 65.3h.1M332.5 65.6v.1M332.5 65.6v-.1M332.5 65.7v.1M332.5 65.5v-.1M332.5 65.3h-.1M332.5 66.6v.1M332.5 65.8v.1M332.5 66.7h.1M332.5 65.9v.1"/>
<path d="M332.5 65.4v-.1M332.5 66h.1M332.5 65.3h.1M332.6 65.3h-.1M332.6 66v.1M332.6 66.1v.1M332.6 66.7h.1M332.6 66.2h.1M332.6 65.3h.1M332.7 66.7v.1M332.7 66.2v.1M332.7 66.3h.1"/>
<path d="M332.7 66.8h.1M332.8 65.3h-.1M332.8 66.3v.1M332.8 65.3v.1M332.8 66.4h.1M332.8 65.4h.1M332.8 66.8h.1M332.9 66.4v.1M332.9 65.4l.1 .1M332.9 66.5h.1M332.9 66.8h.1M333 65.5h.1"/>
<path d="M333 66.8h.1M333 66.5l.1 .1M333.1 65.5v.1M333.1 66.8v-.1M333.1 65.6l.1 .1M333.1 66.7h.1M333.1 66.6h.1M333.2 65.8v-.1M333.2 66.7v-.1M333.2 66.6h.1M333.2 65.8h.1M333.3 65.9v-.1"/>
<path d="M333.3 66.6v-.1M333.3 66.6l-.2 .1M333.3 66v-.1M333.3 66.5v-.1M333.3 66.1v-.1M333.3 66.4h.1M333.4 66.4v-.1M333.4 66.1v.1M333.4 66.1h-.1M333.4 66.3v-.1M349.7 66.1l.5-.1M349.7 66.1l.2-.4"/>
<path d="M349.7 66.1v-13.4M349.9 65.7l1.7-.2M349.9 65.7v-12.7M350.2 66h.6M350.8 66l.6-.1M351.4 65.9l.2-.4M351.4 65.9v-.1M351.6 65.5v-12.7M363.1 79.5l.3-.3M364.6 67.3v-22.6M327.7 80.2l.2 .2M327.9 80.4l.4 .3"/>
<path d="M328.3 80.7l.3 .2M334.5 83.3l.6 .2M335.1 83.5l.9 .2M336 83.7l.9 .2M336.9 83.9l.9 .1M337.8 84l.6 .1M343.8 84.6h.6M344.4 84.6h1M345.4 84.6h1M346.4 84.6h.9M347.3 84.6l1-.1M348.3 84.5l.9-.1"/>
<path d="M355.2 83.4l.3-.1M355.5 83.3l.8-.2M356.3 83.1l.8-.2M357.1 82.9l.8-.3M357.9 82.6l.1-.1"/>
</g>
<path d="M10 10h411.8v259.4h-411.8z" fill="none" stroke="#000" stroke-width=".78" stroke-linecap="butt"/>
<g fill="none" stroke="#000" stroke-width=".42">
<path d="M287.3 260.3l11.5-2.1v8.4l-11.5-2.1z"/>
<circle cx="279.8" cy="262.4" r="2.1"/>
<circle cx="279.8" cy="262.4" r="4.2"/>
</g>
<path d="M274.3 262.4h26M279.8 267.9v-11" fill="none" stroke="#000" stroke-width=".26" stroke-dasharray="3.4 .6 .6 .6" stroke-linecap="butt"/>
<g fill="#000" stroke="#000" stroke-width=".3">
<path d="M81.2 45.9l.5 1.3-1.3-.4zM190.3 45.4l1.3-.6v1.2zM268.4 44.8l1.3 .6-1.3 .6zM92.5 62.4l.9 .9-1.3 .5zM278 71.7l.6 1.3h-1.2zM30.4 82.9h1.2l-.6 1.2zM132.4 82.9h1.2l-.6 1.2zM278 83.7l.6 1.3h-1.2zM277.4 81.8h1.2l-.6 1.3zM86 101.3l1.4 .5-1 .9zM277.4 125.8h1.2l-.6 1.3zM116 174.4l1.2-.7 .1 1.2z"/>
<path d="M184 194.7l.6 1.3h-1.2zM196 191.7l.6 1.3h-1.2zM103.3 207.4l1.3-.6v1.3zM105.1 200.4l1.2-.8 .1 1.2zM160 204.7l.6 1.3h-1.2zM172 204.7l.6 1.3h-1.2zM159.4 237h1.2l-.6 1.3zM101.3 242.1l1.3-.7v1.2zM171.4 247.8h1.2l-.6 1.3zM183.4 247.8h1.2l-.6 1.3zM195.4 247.8h1.2l-.6 1.3z"/>
</g>
<g fill="#fff" stroke="#000" stroke-width=".3">
<circle cx="397" cy="64.4" r="4.5"/>
<circle cx="397" cy="116.4" r="4.5"/>
</g>
<g fill="#000" stroke="#000" stroke-width=".35">
<circle cx="375" cy="82.4" r=".7"/>
<circle cx="365" cy="124.4" r=".7"/>
</g>
<g font-size="3.9">
<text x="395.8" y="65.4">1</text>
<text x="395.8" y="117.4">2</text>
<text x="128.5" y="187.4">B</text>
<text x="331.5" y="244.8">B</text>
<text x="360" y="244.8">SLDP-GS-003</text>
<text x="411.5" y="244.8">A</text>
</g>
<g font-size="3.5">
<text x="26.6" y="87.3">A</text>
<text x="134.6" y="87.3">A</text>
<text x="181" y="143.1">DETAIL B: TYPICAL CLAMP (CUT AT 0°) SCALE 2:1</text>
<text x="61" y="144.1">TOP VIEW SCALE 1:2</text>
<text x="295.4" y="155.1">ISOMETRIC, ROCKET TAIL IN PHANTOM SCALE 1:2</text>
<text x="290.5" y="227.6">SLDP 45</text>
<text x="358.2" y="227.6">LAUNCH MOUNT</text>
<text x="32.8" y="257.1">FRONT VIEW / HALF SECTION A-A (BACKGROUND OMITTED) 1:2</text>
<text x="332.5" y="262.8">PLA</text>
<text x="355" y="262.8">1:2</text>
<text x="374.3" y="262.8">~324 g</text>
<text x="402" y="262.8">1 OF 1</text>
</g>
<g font-size="3.2">
<text x="34.7" y="5.8">8</text>
<text x="86.2" y="5.8">7</text>
<text x="137.7" y="5.8">6</text>
<text x="189.2" y="5.8">5</text>
<text x="240.6" y="5.8">4</text>
<text x="292.1" y="5.8">3</text>
<text x="343.6" y="5.8">2</text>
<text x="395.1" y="5.8">1</text>
<text x="352.1" y="14">REVISIONS</text>
<text x="3.8" y="43.2">D</text>
<text x="425.6" y="43.2">D</text>
<text x="3.9" y="108.1">C</text>
<text x="425.7" y="108.1">C</text>
<text x="3.9" y="172.9">B</text>
<text x="425.7" y="172.9">B</text>
<text x="336.8" y="196.7">PARTS LIST</text>
<text x="3.9" y="237.8">A</text>
<text x="425.7" y="237.8">A</text>
<text x="34.7" y="275.2">8</text>
<text x="86.2" y="275.2">7</text>
<text x="137.7" y="275.2">6</text>
<text x="189.2" y="275.2">5</text>
<text x="240.6" y="275.2">4</text>
<text x="292.1" y="275.2">3</text>
<text x="343.6" y="275.2">2</text>
<text x="395.1" y="275.2">1</text>
</g>
<g font-size="3">
<text x="228.1" y="42.7">40</text>
<text x="280" y="78.2">6 LIP</text>
<text x="280" y="106.2">22</text>
<text x="198" y="221.2">116</text>
<text x="162" y="222.3">68</text>
<text x="174" y="227.7">90</text>
<text x="186" y="222.7">110</text>
</g>
<g font-size="2.8">
<text x="306" y="20.4">REV</text>
<text x="345.2" y="20.4">DESCRIPTION</text>
<text x="404.1" y="20.4">DATE</text>
<text x="307.8" y="26.9">A</text>
<text x="322.5" y="26.9">INITIAL RELEASE (SUPERSEDES SLDP-GS-002)</text>
<text x="399.6" y="26.9">2026-11-07</text>
<text x="276.9" y="203.1">1</text>
<text x="287.9" y="203.1">1</text>
<text x="295.3" y="203.1">RING: 10 CLAMPS + QD BLOCK (Ø150 X 64)</text>
<text x="393.6" y="203.1">PLA, BLACK</text>
<text x="276.9" y="209.1">2</text>
<text x="287.9" y="209.1">1</text>
<text x="295.3" y="209.1">BASE: OCTAGON + 6 COLUMNS + DEFLECTOR (185 X 94)</text>
<text x="393.6" y="209.1">PLA, BLACK</text>
<text x="274.4" y="215.1">ITEM</text>
<text x="286" y="215.1">QTY</text>
<text x="328.2" y="215.1">DESCRIPTION</text>
<text x="394.8" y="215.1">MATERIAL</text>
</g>
<g font-size="2.6">
<text x="18.9" y="20.5">QUICK-DISCONNECT</text>
<text x="27.1" y="23.7">BLOCK AT 90°</text>
<text x="132.5" y="26.5">10X CLAMP, 9 WIDE,</text>
<text x="132.5" y="29.7">332° TO 228° THRU 0°, EQ SP</text>
<text x="118.5" y="128.5">NO CLAMPS UNDER THE TAIL</text>
<text x="118.5" y="131.7">NOTCH (238.6°-321.4°)</text>
<text x="197.7" y="136.1">SEAT LEDGE Ø70</text>
<text x="222.8" y="136.1">LIP Ø79.3</text>
<text x="238" y="136.1">RING Ø104 / Ø150</text>
<text x="214.5" y="167.5">ROCKET TAIL (PHANTOM),</text>
<text x="282" y="162.4">NOTES:</text>
<text x="282" y="167.1">1. PRINT BOTH PARTS UPRIGHT, NO SUPPORTS. 3 WALLS, 15% INFILL.</text>
<text x="214.5" y="170.7">SEAT = TAIL PLANE</text>
<text x="282" y="171.8">2. PRESS THE 6X Ø6 COLUMN PEGS INTO THE RING SOCKETS (CA IF LOOSE).</text>
<text x="48" y="177.1">OUTSIDE</text>
<text x="127.1" y="177.1">SECTION A-A</text>
<text x="282" y="176.5">3. TAIL NOTCH (280°) OVER THE CLAMP GAP: TAIL EDGE ON THE LEDGES,</text>
<text x="282" y="185.9">4. DISPLAY / SERVICE STAND. CLAMP THE BASE BEFORE SPINNING THE FAN;</text>
<text x="284.5" y="181.2">INSIDE THE LIPS. RIDING SERVO HANGS INTO THE GAP.</text>
<text x="214.5" y="187.5">MOTOR TUBE + EDF (PHANTOM),</text>
<text x="214.5" y="190.7">EXIT 20 BELOW THE SEAT</text>
<text x="284.5" y="190.6">CLOSED-LOOP TESTS STAY ON THE DESK RIG (SLDP-GS-001).</text>
<text x="282" y="195.3">5. CHECKED: ROCKET + SERVO SWEEP ±10° (SLDP-TVC-002) CLEAR THE MOUNT.</text>
<text x="214.5" y="210.1">EXHAUST</text>
<text x="214.5" y="233.5">FLAME DEFLECTOR</text>
<text x="214.5" y="236.7">Ø56 X 14 CONE</text>
<text x="305.1" y="262.5">2026-11-07</text>
</g>
<g font-size="2.5">
<text x="192.4" y="32.6">ROCKET</text>
<text x="194" y="35.5">WALL</text>
<text x="140" y="75.6">0° = ROCKET</text>
<text x="140" y="78.5">GIMBAL AXIS X</text>
</g>
<g font-size="2.3">
<text x="273.3" y="240.4">DIMENSIONS ARE IN MM</text>
<text x="273.3" y="243.1">TOL: X ±0.5 X.X ±0.2</text>
<text x="278.4" y="245.9">X.XX ±0.1 ANGLES ±1°</text>
<text x="273.3" y="248.6">DO NOT SCALE DRAWING</text>
</g>
<g font-size="2.1">
<text x="273" y="220.2">TEAM</text>
<text x="325" y="220.2">TITLE</text>
<text x="273" y="236.2">UNLESS OTHERWISE SPECIFIED</text>
<text x="325" y="236.2">SIZE</text>
<text x="343" y="236.2">DWG NO.</text>
<text x="405" y="236.2">REV</text>
<text x="303" y="254.2">DATE</text>
<text x="325" y="254.2">MATERIAL</text>
<text x="349" y="254.2">SCALE</text>
<text x="369" y="254.2">MASS</text>
<text x="395" y="254.2">SHEET</text>
</g>
<text font-size="1.7" x="275.5" y="254.3">THIRD ANGLE PROJECTION</text>
</svg>
